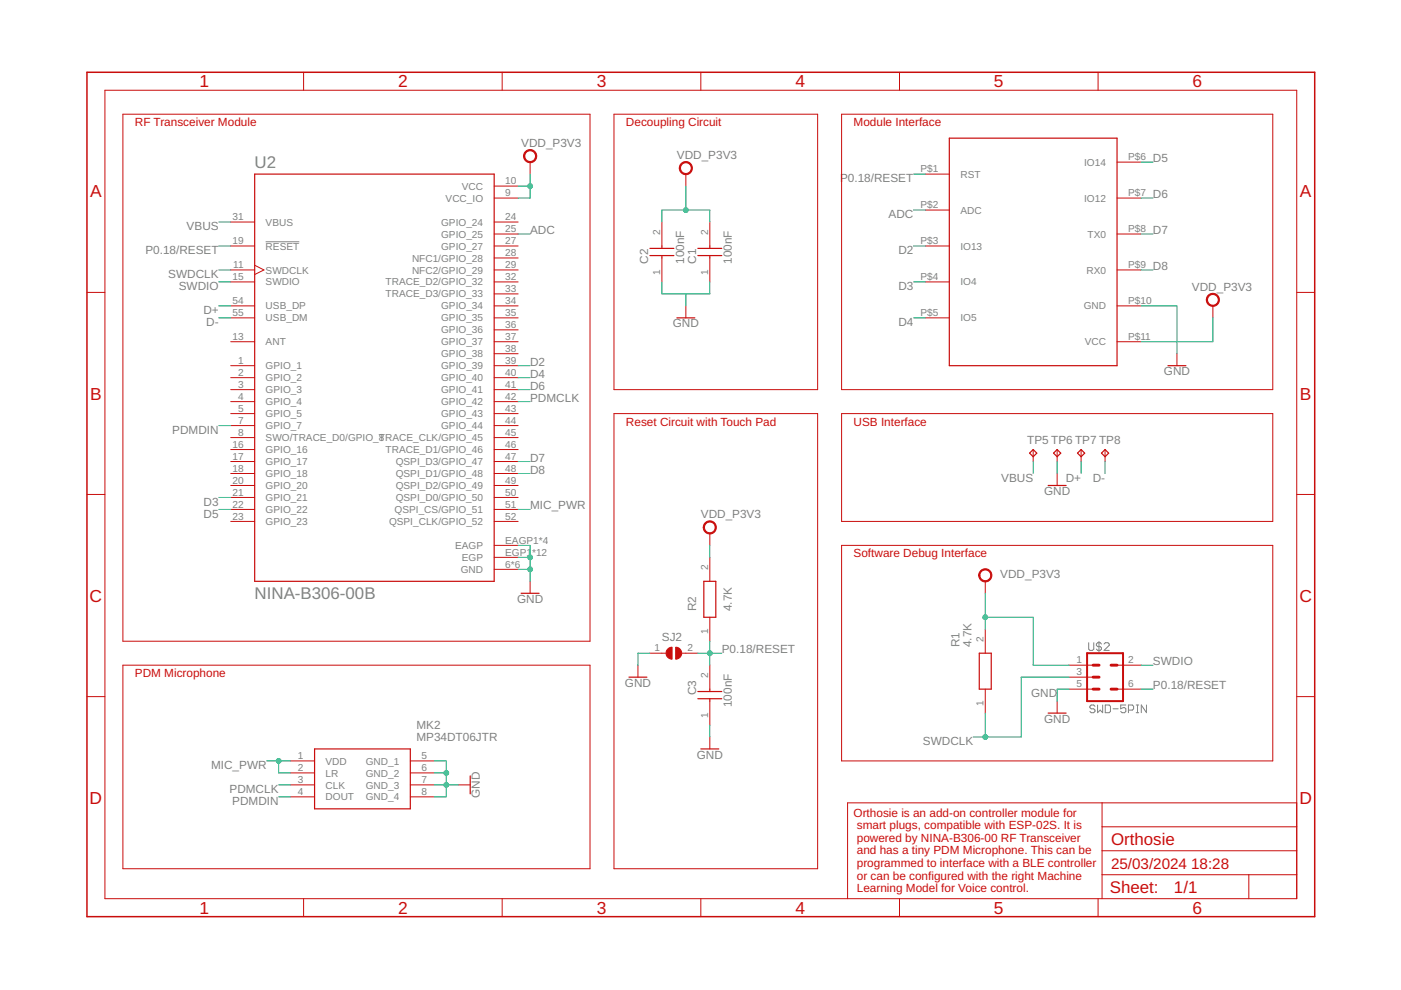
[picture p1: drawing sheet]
<svg xmlns="http://www.w3.org/2000/svg" width="297mm" height="210mm" viewBox="0 0 297 210" stroke-linecap="round" stroke-linejoin="round" font-family="sans-serif">
<g fill="none" stroke="#808080" stroke-width=".21">
<path d="M56.3 51.3h7.2M230.8 136.3v1.3l.3 .3h.5l.3-.3v-1.3M233 136v2.2M233.5 136.5l-.2-.2h-.6l-.2 .2v.3l.2 .3h.6l.2 .3v.2l-.2 .3h-.6l-.2-.3M234.1 136.5l.3-.2h.5l.3 .2v.3l-1.1 1.1h1.1M232.2 149.8l-.3-.3h-.5l-.3 .3v.2l.3 .3h.5l.3 .3v.2l-.3 .3h-.5l-.3-.3M232.7 149.5v1.6l.6-.5 .5 .5v-1.6M234.3 149.5h.9l.2 .3v1l-.2 .3h-.9zM236 150.3h1.1M238.7 149.5h-1.1v.8l.6-.3h.2l.3 .3v.5l-.3 .3h-.5l-.3-.3M239.2 150.6h.9l.2-.3v-.5l-.2-.3h-.9v1.6M240.9 149.5h.5"/>
<path d="M240.9 151.1h.5M241.2 149.5v1.6M243.1 149.5v1.6l-1.1-1.6v1.6"/>
</g>
<g fill="none" stroke="#c90d0c" stroke-width=".21">
<path d="M22.2 19.1h252.7v171.4h-252.7zM64.4 15.3v3.8M106.5 15.3v3.8M148.6 15.3v3.8M190.7 15.3v3.8M232.8 15.3v3.8M26.1 24.2h99v111.8h-99zM104.8 39.5h5.1M112.4 34.4v2.5M130.2 24.2h43.2v58.4h-43.2zM145.4 36.9v2.6M178.4 24.2h91.5v58.4h-91.5z"/>
<path d="M196.2 36.9h5.1M236.8 34.4h5.1M48.9 47.1h5.1M48.9 52.2h5.1M48.9 57.2h5.1M48.9 59.8h5.1M54 56.2l2 1-2 1M104.8 42h5.1M104.8 47.1h5.1M104.8 49.6h5.1M104.8 52.2h5.1M104.8 54.7h5.1"/>
<path d="M104.8 57.2h5.1M104.8 59.8h5.1M140.3 47.1v5.1M140.3 54.7v5.1M150.5 47.1v5.1M150.5 54.7v5.1M196.2 52.2h5.1M196.2 59.8h5.1M196.2 44.5h5.1M236.8 42h5.1M236.8 49.6h5.1M236.8 57.2h5.1"/>
<path d="M18.4 62h3.8M48.9 72.5h5.1M48.9 64.9h5.1M48.9 67.4h5.1M48.9 77.5h5.1M104.8 72.5h5.1M104.8 62.3h5.1M104.8 64.9h5.1M104.8 67.4h5.1M104.8 69.9h5.1M104.8 75h5.1M104.8 77.5h5.1"/>
<path d="M145.4 64.9v2.5M196.2 67.4h5.1M236.8 72.5h5.1M236.8 64.9h5.1M249.5 75v2.5M257.2 64.9v2.5M274.9 62h3.8M48.9 82.6h5.1M48.9 87.7h5.1M48.9 80.1h5.1M48.9 85.2h5.1M48.9 90.2h5.1"/>
<path d="M48.9 92.8h5.1M48.9 95.3h5.1M48.9 97.9h5.1M104.8 82.6h5.1M104.8 87.7h5.1M104.8 80.1h5.1M104.8 85.2h5.1M104.8 90.2h5.1M104.8 92.8h5.1M104.8 95.3h5.1M104.8 97.9h5.1M130.2 87.7h43.2v96.5h-43.2z"/>
<path d="M178.4 87.7h91.5v22.9h-91.5zM219.1 95.3v2.6M224.1 95.3v2.6M229.2 95.3v2.6M234.3 95.3v2.6M18.4 104.8h3.8M48.9 110.6h5.1M48.9 100.4h5.1M48.9 102.9h5.1M48.9 105.5h5.1M48.9 108h5.1M104.8 110.6h5.1"/>
<path d="M104.8 115.6h5.1M104.8 118.2h5.1M104.8 100.4h5.1M104.8 102.9h5.1M104.8 105.5h5.1M104.8 108h5.1M150.5 113.1v2.5M150.5 118.2v5.1M178.4 115.6h91.5v45.7h-91.5zM224.1 100.4v2.5M274.9 104.8h3.8M104.8 120.7h5.1"/>
<path d="M112.4 123.3v2.5M137.8 138.5h3.4M144.5 138.5h3.5M150.5 130.9v5.1M208.9 123.3v2.5M208.9 133.4v5.1M18.4 147.7h3.8M26.1 141h99v43.2h-99zM135.3 141v2.6M150.5 141v5.1M150.5 148.7v5M150.5 156.3v2.5"/>
<path d="M208.9 146.1v5.1M224.1 148.7v2.5M226.7 141h5.1M226.7 143.6h5.1M226.7 146.1h5.1M236.8 141h5.1M236.8 146.1h5.1M274.9 147.7h3.8M61.6 161.3h5.1M61.6 166.4h5.1M61.6 163.9h5.1M61.6 169h5.1"/>
<path d="M87 161.3h5.1M87 166.4h5.1M87 163.9h5.1M87 169h5.1M97.2 166.4h2.5M233.7 170.2v20.3M233.7 175.3h41.2M274.9 170.2h-95.2v20.3M64.4 190.5v3.9M106.5 190.5v3.9M148.6 190.5v3.9M190.7 190.5v3.9"/>
<path d="M232.8 190.5v3.9M233.7 185.5h41.2M233.7 180.4h41.2M264.8 185.5v5"/>
</g>
<path d="M18.4 15.3h260.3v179.1h-260.3z" fill="none" stroke="#c90d0c" stroke-width=".32"/>
<g fill="none" stroke="#c90d0c" stroke-width=".25">
<path d="M54 36.9h50.8v86.4h-50.8zM201.3 29.3h35.5v48.2h-35.5zM137.8 54.2h5.1M137.8 52.7h5.1M140.3 52.2v.5M140.3 54.2v.5M148 54.2h5M148 52.7h5M150.5 52.2v.5M150.5 54.2v.5M143.5 67.4h3.8M247.6 77.5h3.8"/>
<path d="M218.3 96.1l.8-.8 .7 .8-.7 .7zM223.4 96.1l.7-.8 .8 .8-.8 .7zM228.5 96.1l.7-.8 .8 .8-.8 .7zM233.5 96.1l.8-.8 .8 .8-.8 .7zM222.2 102.9h3.8M110.5 125.8h3.8M149.2 123.3h2.6v7.6h-2.6zM207.6 138.5h2.6v7.6h-2.6zM66.7 158.8h20.3v12.7h-20.3zM133.3 143.6h3.9M148 148.1h5M148 146.6h5"/>
<path d="M148.6 158.8h3.8M150.5 146.1v.5M150.5 148.1v.6M222.2 151.2h3.8M99.7 164.5v3.8"/>
</g>
<g fill="#c90d0c" stroke="#c90d0c" stroke-width=".21">
<path d="M144.4 34.7a1.39 1.39 0 0 1 2.2 .2 1.39 1.39 0 0 1-.8 2.1 1.39 1.39 0 0 1-1.8-1.4h.3a1.15 1.15 0 0 1 1.6-1 1.15 1.15 0 0 1 .3 1.9 1.15 1.15 0 0 1-1.9-.6v-.3h-.3z" fill-rule="evenodd"/>
<path d="M149.5 110.9a1.39 1.39 0 0 1 2.2 .2 1.39 1.39 0 0 1-.8 2.1 1.39 1.39 0 0 1-1.8-1.4h.3a1.14 1.14 0 0 1 1.5-1.1 1.14 1.14 0 0 1 .3 1.9 1.14 1.14 0 0 1-1.8-.5v-.3h-.3z" fill-rule="evenodd"/>
<path d="M207.9 121a1.4 1.4 0 0 1 2.2 .3 1.4 1.4 0 0 1-.8 2 1.4 1.4 0 0 1-1.8-1.3h.3a1.15 1.15 0 0 1 1.6-1.1 1.15 1.15 0 0 1 .2 1.9 1.15 1.15 0 0 1-1.8-.5v-.3h-.3z" fill-rule="evenodd"/>
<path d="M256.1 62.6a1.4 1.4 0 0 1 2.2 .2 1.4 1.4 0 0 1-.8 2.1 1.4 1.4 0 0 1-1.7-1.3h.2a1.15 1.15 0 0 1 1.6-1.1 1.15 1.15 0 0 1 .3 1.9 1.15 1.15 0 0 1-1.8-.5l-.1-.3h-.2z" fill-rule="evenodd"/>
<path d="M111.4 32.2a1.4 1.4 0 0 1 2.2 .2 1.4 1.4 0 0 1-.8 2.1 1.4 1.4 0 0 1-1.8-1.4h.3a1.15 1.15 0 0 1 1.6-1.1 1.15 1.15 0 0 1 .3 1.9 1.15 1.15 0 0 1-1.9-.5v-.3h-.3z" fill-rule="evenodd"/>
<path d="M143.3 137.2a1.27 1.27 0 0 1 1.2 1.3 1.27 1.27 0 0 1-1.2 1.3z" fill-rule="evenodd"/>
<path d="M141.5 137.6l.5-.3 .5-.1v2.6a1.26 1.26 0 0 1-1.2-.8 1.26 1.26 0 0 1 .2-1.4z" fill-rule="evenodd"/>
</g>
<path d="M231.8 146.1h1.2M231.8 143.6h1.2M231.8 141h1.2M235.6 146.1h1.2M235.6 141h1.2" fill="none" stroke="#c90d0c" stroke-width=".61"/>
<path d="M230.5 138.5h7.6v10.2h-7.6z" fill="none" stroke="#c90d0c" stroke-width=".42"/>
<g fill="none" stroke="#0dab76" stroke-width=".21">
<path d="M109.9 39.5h2.5M112.4 36.9v5.1h-2.5M145.4 39.5v5M193.7 36.9h2.5M241.9 34.4h2.6M46.4 57.2h2.5M46.4 59.8h2.5M46.4 52.2h2.5M46.4 47.1h2.5M109.9 49.6h2.5M140.3 59.8v2.5h10.2v-2.5M140.3 47.1v-2.6h10.2v2.6"/>
<path d="M193.7 59.8h2.5M193.7 52.2h2.5M193.7 44.5h2.5M241.9 57.2h2.6M241.9 49.6h2.6M241.9 42h2.6M46.4 64.9h2.5M46.4 67.4h2.5M109.9 77.5h2.5M145.4 62.3v2.6M193.7 67.4h2.5M241.9 64.9h7.6v10.1"/>
<path d="M257.2 67.4v5.1h-15.3M46.4 90.2h2.5M109.9 85.2h2.5M109.9 80.1h2.5M109.9 82.6h2.5M109.9 97.9h2.5M219.1 97.9v2.5M224.1 97.9v2.5M229.2 97.9v2.5M234.3 97.9v2.5M46.4 108h2.5M46.4 105.5h2.5"/>
<path d="M109.9 115.6h2.5v7.7M109.9 118.2h2.5M109.9 108h2.5M109.9 100.4h2.5M150.5 115.6v2.6M109.9 120.7h2.5M137.8 138.5h-2.5v2.5M148 138.5h5M150.5 136v5M208.9 125.8v7.6M208.9 130.9h10.2v10.1h7.6M150.5 153.7v2.6"/>
<path d="M208.9 151.2v5.1M226.7 146.1h-2.6v2.6M226.7 143.6h-10.2v12.7h-10.1M241.9 146.1h2.6M241.9 141h2.6M56.5 161.3h5.1M59.1 169h2.5M59.1 166.4h2.5M59.1 161.3v2.6h2.5M92.1 161.3h2.5v7.7h-2.5M92.1 166.4h5.1M92.1 163.9h2.5"/>
</g>
<g fill="#0dab76" stroke="#0dab76" stroke-width=".21">
<circle cx="94.6" cy="166.4" r=".51"/>
<circle cx="94.6" cy="163.9" r=".51"/>
<circle cx="112.4" cy="120.7" r=".51"/>
<circle cx="112.4" cy="118.2" r=".51"/>
<circle cx="208.9" cy="156.3" r=".51"/>
<circle cx="150.5" cy="138.5" r=".51"/>
<circle cx="59.1" cy="161.3" r=".51"/>
<circle cx="112.4" cy="39.5" r=".51"/>
<circle cx="145.4" cy="44.5" r=".51"/>
<circle cx="208.9" cy="130.9" r=".51"/>
</g>
<g font-size="3.7" fill="#c90d0c">
<text x="42.3" y="18.5">1</text>
<text x="84.4" y="18.5">2</text>
<text x="126.5" y="18.5">3</text>
<text x="168.6" y="18.5">4</text>
<text x="210.7" y="18.5">5</text>
<text x="252.9" y="18.5">6</text>
<text x="19.1" y="41.9">A</text>
<text x="275.6" y="41.9">A</text>
<text x="19.1" y="84.7">B</text>
<text x="275.6" y="84.7">B</text>
<text x="19" y="127.6">C</text>
<text x="275.5" y="127.6">C</text>
<text x="19" y="170.4">D</text>
<text x="275.5" y="170.4">D</text>
<text x="42.3" y="193.7">1</text>
<text x="84.4" y="193.7">2</text>
<text x="126.5" y="193.7">3</text>
<text x="168.6" y="193.7">4</text>
<text x="210.7" y="193.7">5</text>
<text x="252.9" y="193.7">6</text>
</g>
<g font-size="3.6" fill="#808080">
<text x="54" y="35.6">U2</text>
<text x="54" y="127.1">NINA-B306-00B</text>
</g>
<g font-size="3.6" fill="#c90d0c">
<text x="235.6" y="179.1">Orthosie</text>
<text x="235.3" y="189.4">Sheet:</text>
<text x="248.9" y="189.3">1/1</text>
</g>
<g font-size="3.2" fill="#c90d0c">
<text x="235.6" y="184.2">25/03/2024</text>
<text x="252.6" y="184.2">18:28</text>
</g>
<g font-size="2.5" fill="#c90d0c">
<text x="28.6" y="26.8">RF Transceiver Module</text>
<text x="132.7" y="26.8">Decoupling Circuit</text>
<text x="181" y="26.8">Module Interface</text>
<text x="132.7" y="90.2">Reset Circuit with Touch Pad</text>
<text x="181" y="90.2">USB Interface</text>
<text x="181" y="118.2">Software Debug Interface</text>
<text x="28.6" y="143.6">PDM Microphone</text>
<text x="181" y="173.1">Orthosie is an add-on controller module for</text>
<text x="181.7" y="175.8">smart plugs, compatible with ESP-02S. It is</text>
<text x="181.7" y="178.5">powered by NINA-B306-00 RF Transceiver</text>
<text x="181.7" y="181.1">and has a tiny PDM Microphone. This can be</text>
<text x="181.7" y="183.8">programmed to interface with a BLE controller</text>
<text x="181.7" y="186.5">or can be configured with the right Machine</text>
<text x="181.7" y="189.1">Learning Model for Voice control.</text>
</g>
<g font-size="2.5" fill="#808080">
<text x="110.5" y="31.2">VDD_P3V3</text>
<text x="143.5" y="33.7">VDD_P3V3</text>
<text x="244.5" y="34.4">D5</text>
<text x="178.1" y="38.7">P0.18/RESET</text>
<text x="244.5" y="42">D6</text>
<text x="188.4" y="46.3">ADC</text>
<text x="30.8" y="53.9">P0.18/RESET</text>
<text x="39.6" y="48.8">VBUS</text>
<text x="112.4" y="49.6">ADC</text>
<text x="190.5" y="53.9">D2</text>
<text x="244.5" y="49.6">D7</text>
<text x="35.7" y="59">SWDCLK</text>
<text x="137.4" y="56" transform="rotate(-90 137.4 56)">C2</text>
<text x="145" y="56" transform="rotate(-90 145 56)">100nF</text>
<text x="147.6" y="56" transform="rotate(-90 147.6 56)">C1</text>
<text x="155.2" y="56" transform="rotate(-90 155.2 56)">100nF</text>
<text x="244.5" y="57.2">D8</text>
<text x="37.9" y="61.5">SWDIO</text>
<text x="190.5" y="61.5">D3</text>
<text x="252.7" y="61.7">VDD_P3V3</text>
<text x="43.1" y="66.6">D+</text>
<text x="43.7" y="69.2">D-</text>
<text x="142.6" y="69.4">GND</text>
<text x="190.5" y="69.2">D4</text>
<text x="112.4" y="77.5">D2</text>
<text x="112.4" y="80.1">D4</text>
<text x="112.4" y="82.6">D6</text>
<text x="246.8" y="79.6">GND</text>
<text x="112.4" y="85.2">PDMCLK</text>
<text x="36.5" y="92">PDMDIN</text>
<text x="217.8" y="94">TP5 TP6 TP7 TP8</text>
<text x="112.4" y="97.9">D7</text>
<text x="112.4" y="100.4">D8</text>
<text x="43.2" y="107.3">D3</text>
<text x="212.3" y="102.2">VBUS</text>
<text x="221.4" y="105">GND</text>
<text x="226" y="102.2">D+</text>
<text x="231.7" y="102.2">D-</text>
<text x="43.2" y="109.8">D5</text>
<text x="112.4" y="108">MIC_PWR</text>
<text x="148.6" y="109.9">VDD_P3V3</text>
<text x="212.1" y="122.6">VDD_P3V3</text>
<text x="109.6" y="127.8">GND</text>
<text x="147.6" y="129.6" transform="rotate(-90 147.6 129.6)">R2</text>
<text x="155.2" y="129.6" transform="rotate(-90 155.2 129.6)">4.7K</text>
<text x="140.3" y="135.9">SJ2</text>
<text x="203.4" y="137.2" transform="rotate(-90 203.4 137.2)">R1</text>
<text x="206" y="137.2" transform="rotate(-90 206 137.2)">4.7K</text>
<text x="153" y="138.5">P0.18/RESET</text>
<text x="244.5" y="141">SWDIO</text>
<text x="132.5" y="145.6">GND</text>
<text x="147.6" y="147.4" transform="rotate(-90 147.6 147.4)">C3</text>
<text x="155.2" y="149.9" transform="rotate(-90 155.2 149.9)">100nF</text>
<text x="218.6" y="147.9">GND</text>
<text x="244.5" y="146.1">P0.18/RESET</text>
<text x="88.3" y="154.6">MK2</text>
<text x="221.4" y="153.2">GND</text>
<text x="88.3" y="157.2">MP34DT06JTR</text>
<text x="147.7" y="160.8">GND</text>
<text x="195.7" y="158">SWDCLK</text>
<text x="44.7" y="163.1">MIC_PWR</text>
<text x="48.7" y="168.2">PDMCLK</text>
<text x="49.2" y="170.7">PDMDIN</text>
<text x="101.7" y="169.2" transform="rotate(-90 101.7 169.2)">GND</text>
</g>
<g font-size="2.1" fill="#808080">
<text x="229.9" y="35.1">IO14</text>
<text x="239.2" y="34">P$6</text>
<text x="97.9" y="40.2">VCC</text>
<text x="107.1" y="41.6">9</text>
<text x="107.1" y="39.1">10</text>
<text x="195.1" y="36.6">P$1</text>
<text x="203.6" y="37.7">RST</text>
<text x="239.2" y="41.6">P$7</text>
<text x="49.3" y="46.7">31</text>
<text x="56.3" y="47.8">VBUS</text>
<text x="93.5" y="47.8">GPIO_24</text>
<text x="94.5" y="42.8">VCC_IO</text>
<text x="107.1" y="46.7">24</text>
<text x="195.1" y="44.2">P$2</text>
<text x="203.6" y="45.3">ADC</text>
<text x="229.9" y="42.8">IO12</text>
<text x="49.3" y="51.8">19</text>
<text x="56.3" y="52.9">RESET</text>
<text x="93.5" y="50.4">GPIO_25</text>
<text x="93.5" y="52.9">GPIO_27</text>
<text x="107.1" y="49.3">25</text>
<text x="107.1" y="51.8">27</text>
<text x="140" y="49.8" transform="rotate(-90 140 49.8)">2</text>
<text x="150.1" y="49.8" transform="rotate(-90 150.1 49.8)">2</text>
<text x="195.1" y="51.8">P$3</text>
<text x="203.6" y="52.9">IO13</text>
<text x="230.6" y="50.4">TX0</text>
<text x="239.2" y="49.3">P$8</text>
<text x="49.3" y="59.4">15</text>
<text x="49.4" y="56.9">11</text>
<text x="56.3" y="58">SWDCLK</text>
<text x="87.4" y="55.5">NFC1/GPIO_28</text>
<text x="87.4" y="58">NFC2/GPIO_29</text>
<text x="107.1" y="54.3">28</text>
<text x="107.1" y="56.9">29</text>
<text x="107.1" y="59.4">32</text>
<text x="140" y="58.2" transform="rotate(-90 140 58.2)">1</text>
<text x="150.1" y="58.2" transform="rotate(-90 150.1 58.2)">1</text>
<text x="195.1" y="59.4">P$4</text>
<text x="230.4" y="58">RX0</text>
<text x="239.2" y="56.9">P$9</text>
<text x="49.3" y="64.5">54</text>
<text x="56.3" y="60.5">SWDIO</text>
<text x="56.3" y="65.6">USB_DP</text>
<text x="81.8" y="60.5">TRACE_D2/GPIO_32</text>
<text x="81.8" y="63.1">TRACE_D3/GPIO_33</text>
<text x="93.5" y="65.6">GPIO_34</text>
<text x="107.1" y="62">33</text>
<text x="107.1" y="64.5">34</text>
<text x="203.6" y="60.5">IO4</text>
<text x="229.8" y="65.6">GND</text>
<text x="239.2" y="64.5">P$10</text>
<text x="49.3" y="67">55</text>
<text x="56.3" y="68.1">USB_DM</text>
<text x="93.5" y="68.1">GPIO_35</text>
<text x="93.5" y="70.7">GPIO_36</text>
<text x="107.1" y="67">35</text>
<text x="107.1" y="69.6">36</text>
<text x="195.1" y="67">P$5</text>
<text x="203.6" y="68.1">IO5</text>
<text x="49.3" y="72.1">13</text>
<text x="50.5" y="77.2">1</text>
<text x="56.3" y="73.2">ANT</text>
<text x="93.5" y="73.2">GPIO_37</text>
<text x="93.5" y="75.8">GPIO_38</text>
<text x="107.1" y="72.1">37</text>
<text x="107.1" y="74.6">38</text>
<text x="107.1" y="77.2">39</text>
<text x="230" y="73.2">VCC</text>
<text x="239.2" y="72.1">P$11</text>
<text x="50.5" y="79.7">2</text>
<text x="50.5" y="82.3">3</text>
<text x="56.3" y="80.8">GPIO_2</text>
<text x="56.3" y="83.4">GPIO_3</text>
<text x="56.3" y="78.3">GPIO_1</text>
<text x="93.5" y="78.3">GPIO_39</text>
<text x="93.5" y="80.8">GPIO_40</text>
<text x="93.5" y="83.4">GPIO_41</text>
<text x="107.1" y="79.7">40</text>
<text x="107.1" y="82.3">41</text>
<text x="50.5" y="84.8">4</text>
<text x="50.5" y="87.3">5</text>
<text x="50.5" y="89.9">7</text>
<text x="56.3" y="85.9">GPIO_4</text>
<text x="56.3" y="88.5">GPIO_5</text>
<text x="93.5" y="85.9">GPIO_42</text>
<text x="93.5" y="88.5">GPIO_43</text>
<text x="107.1" y="84.8">42</text>
<text x="107.1" y="87.3">43</text>
<text x="107.1" y="89.9">44</text>
<text x="49.3" y="95">16</text>
<text x="50.5" y="92.4">8</text>
<text x="56.3" y="91">GPIO_7</text>
<text x="56.3" y="93.5">SWO/TRACE_D0/GPIO_8</text>
<text x="80.3" y="93.5">TRACE_CLK/GPIO_45</text>
<text x="93.5" y="91">GPIO_44</text>
<text x="107.1" y="92.4">45</text>
<text x="107.1" y="95">46</text>
<text x="49.3" y="97.5">17</text>
<text x="49.3" y="100">18</text>
<text x="56.3" y="96.1">GPIO_16</text>
<text x="56.3" y="98.6">GPIO_17</text>
<text x="56.3" y="101.2">GPIO_18</text>
<text x="81.8" y="96.1">TRACE_D1/GPIO_46</text>
<text x="83.9" y="98.6">QSPI_D3/GPIO_47</text>
<text x="83.9" y="101.2">QSPI_D1/GPIO_48</text>
<text x="107.1" y="97.5">47</text>
<text x="107.1" y="100">48</text>
<text x="49.3" y="102.6">20</text>
<text x="49.3" y="105.1">21</text>
<text x="49.3" y="107.7">22</text>
<text x="56.3" y="103.7">GPIO_20</text>
<text x="56.3" y="106.2">GPIO_21</text>
<text x="83.9" y="103.7">QSPI_D2/GPIO_49</text>
<text x="83.9" y="106.2">QSPI_D0/GPIO_50</text>
<text x="107.1" y="102.6">49</text>
<text x="107.1" y="105.1">50</text>
<text x="107.1" y="107.7">51</text>
<text x="49.3" y="110.2">23</text>
<text x="56.3" y="108.8">GPIO_22</text>
<text x="56.3" y="111.3">GPIO_23</text>
<text x="82.5" y="111.3">QSPI_CLK/GPIO_52</text>
<text x="83.7" y="108.8">QSPI_CS/GPIO_51</text>
<text x="107.1" y="110.2">52</text>
<text x="96.5" y="116.4">EAGP</text>
<text x="97.9" y="118.9">EGP</text>
<text x="107.1" y="117.8">EGP1</text>
<text x="107.1" y="115.3">EAGP1*4</text>
<text x="112.8" y="117.8">*12</text>
<text x="97.7" y="121.5">GND</text>
<text x="107.1" y="120.4">6*6</text>
<text x="150.1" y="120.9" transform="rotate(-90 150.1 120.9)">2</text>
<text x="150.1" y="134.4" transform="rotate(-90 150.1 134.4)">1</text>
<text x="208.5" y="136.2" transform="rotate(-90 208.5 136.2)">2</text>
<text x="138.8" y="138.1">1</text>
<text x="145.8" y="138.1">2</text>
<text x="150.1" y="143.8" transform="rotate(-90 150.1 143.8)">2</text>
<text x="228.2" y="140.7">1</text>
<text x="228.2" y="143.2">3</text>
<text x="239.2" y="140.7">2</text>
<text x="208.5" y="149.6" transform="rotate(-90 208.5 149.6)">1</text>
<text x="228.2" y="145.7">5</text>
<text x="239.2" y="145.7">6</text>
<text x="150.1" y="152.2" transform="rotate(-90 150.1 152.2)">1</text>
<text x="63.2" y="161">1</text>
<text x="89.3" y="161">5</text>
<text x="63.2" y="163.5">2</text>
<text x="63.2" y="166.1">3</text>
<text x="69" y="162.1">VDD</text>
<text x="69" y="164.6">LR</text>
<text x="69" y="167.2">CLK</text>
<text x="77.5" y="162.1">GND_1</text>
<text x="77.5" y="164.6">GND_2</text>
<text x="77.5" y="167.2">GND_3</text>
<text x="89.3" y="163.5">6</text>
<text x="89.3" y="166.1">7</text>
<text x="63.2" y="168.6">4</text>
<text x="69" y="169.7">DOUT</text>
<text x="77.5" y="169.7">GND_4</text>
<text x="89.3" y="168.6">8</text>
</g>
</svg>
